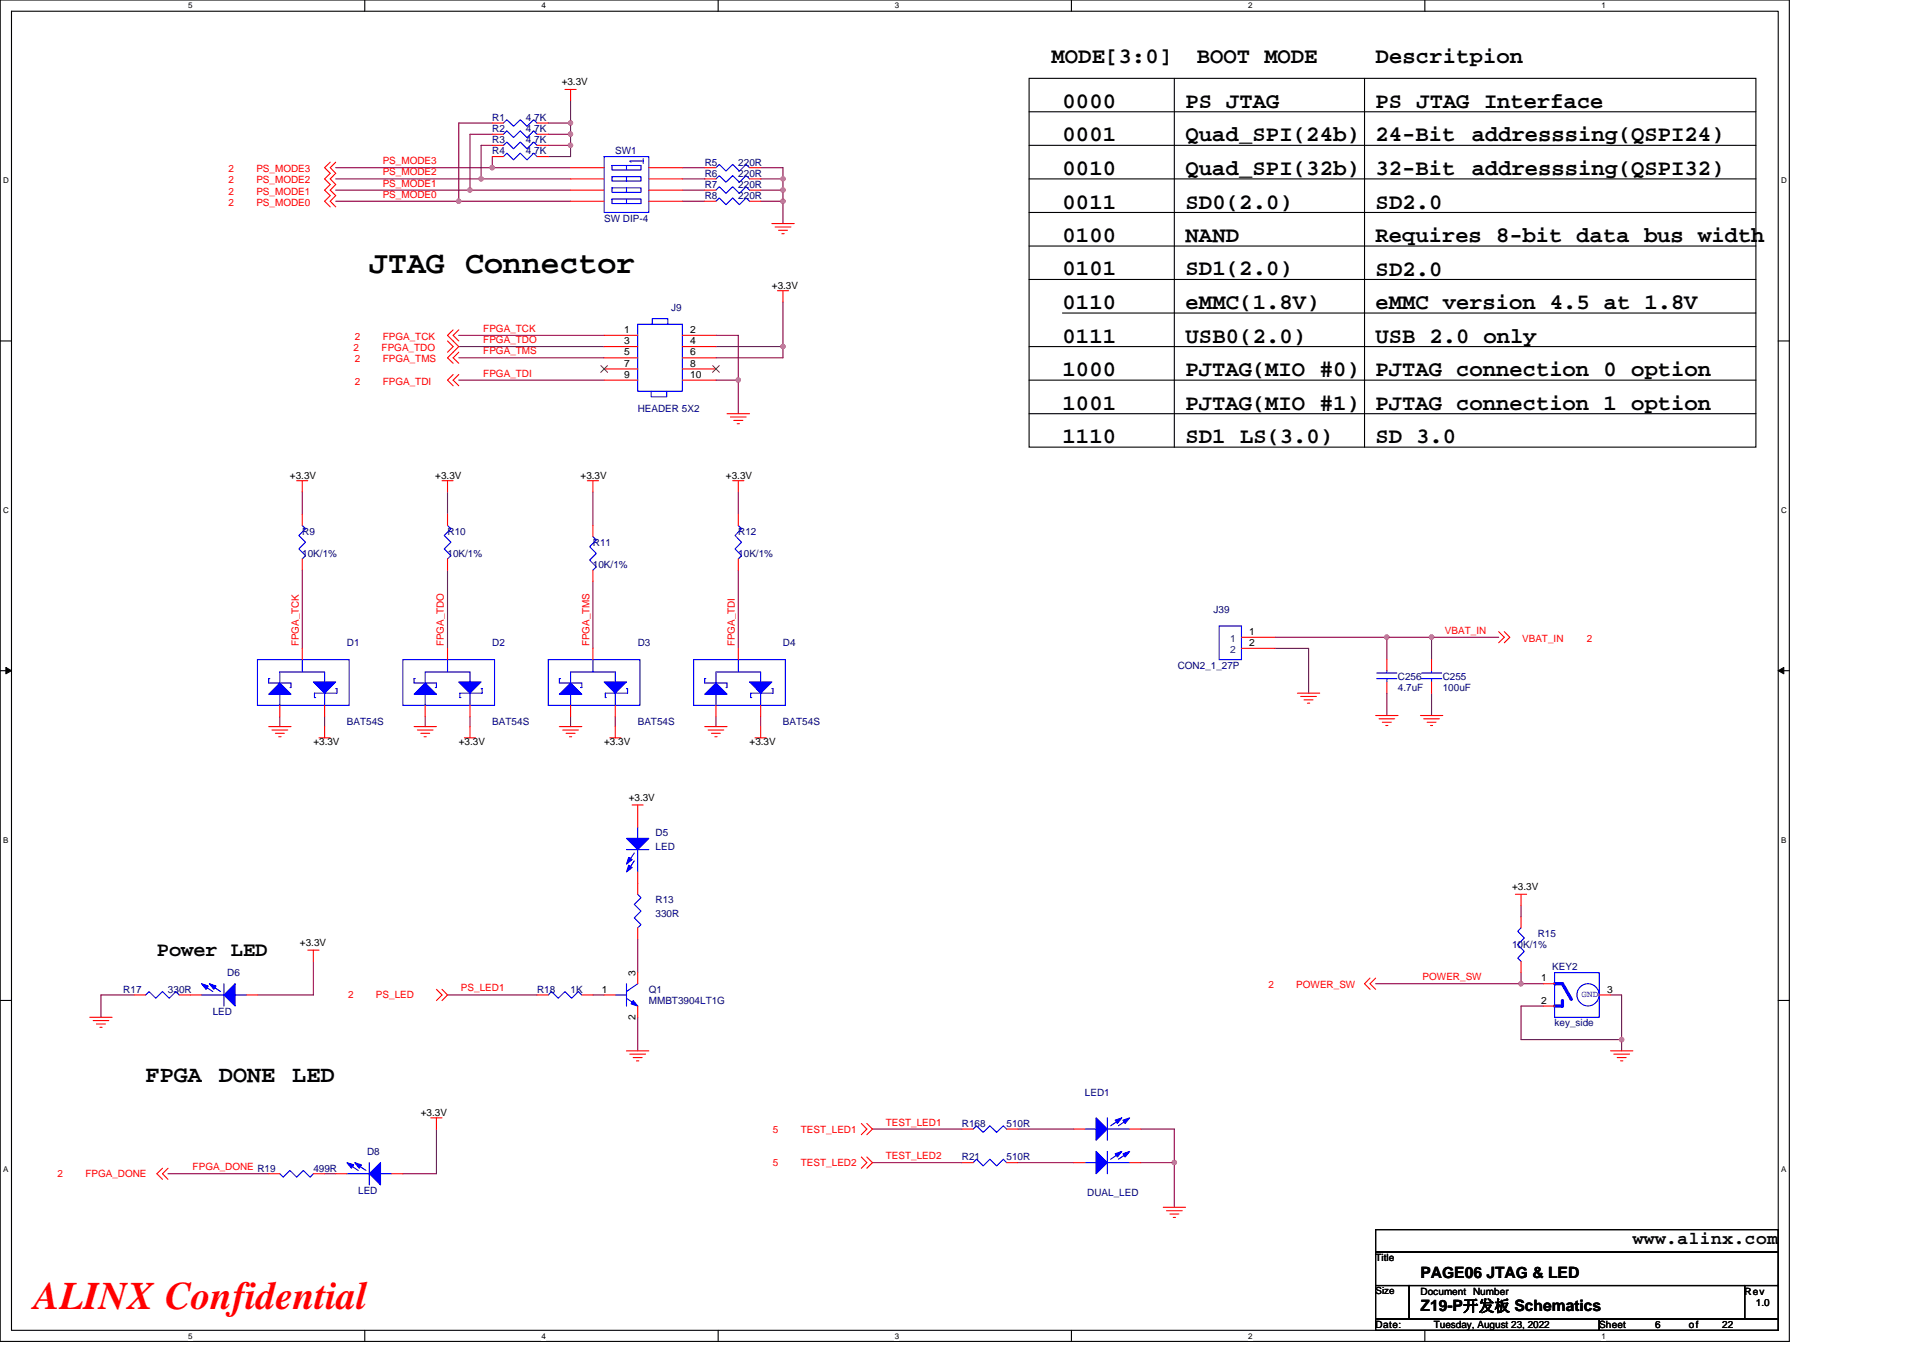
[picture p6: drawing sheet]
<svg xmlns="http://www.w3.org/2000/svg" width="297mm" height="210mm" viewBox="0 0 297 210" stroke-linecap="round" stroke-linejoin="round" font-family="sans-serif">
<path d="M0 0h276.4v207.3h-276.4zM1.8 1.7h272.9v203.8h-272.9z" fill="none" stroke="#000" stroke-width=".17"/>
<g fill="#fff">
<path d="M29.1 .2h.6v1.4h-.6z"/>
<path d="M29.1 205.7h.6v1.4h-.6z"/>
</g>
<path d="M56.3 0v1.7M56.3 205.5v1.8" fill="none" stroke="#000" stroke-width=".17"/>
<g fill="#fff">
<path d="M83.6 .2h.7v1.4h-.7z"/>
<path d="M83.6 205.7h.7v1.4h-.7z"/>
</g>
<path d="M110.9 0v1.7M110.9 205.5v1.8" fill="none" stroke="#000" stroke-width=".17"/>
<g fill="#fff">
<path d="M138.2 .2h.7v1.4h-.7z"/>
<path d="M138.2 205.7h.7v1.4h-.7z"/>
</g>
<path d="M165.5 0v1.7M165.5 205.5v1.8" fill="none" stroke="#000" stroke-width=".17"/>
<g fill="#fff">
<path d="M192.8 .2h.6v1.4h-.6z"/>
<path d="M192.8 205.7h.6v1.4h-.6z"/>
</g>
<path d="M220.1 0v1.7M220.1 205.5v1.8" fill="none" stroke="#000" stroke-width=".17"/>
<g fill="#fff">
<path d="M247.4 .2h.6v1.4h-.6z"/>
<path d="M247.4 205.7h.6v1.4h-.6z"/>
<path d="M.5 27.2h.8v1.4h-.8z"/>
<path d="M275.1 27.2h.9v1.4h-.9z"/>
<path d="M.5 78.1h.8v1.4h-.8z"/>
<path d="M275.1 78.1h.9v1.4h-.9z"/>
</g>
<path d="M0 52.7h1.8M274.7 52.7h1.7" fill="none" stroke="#000" stroke-width=".17"/>
<g fill="#fff">
<path d="M.5 129.1h.8v1.4h-.8z"/>
<path d="M275.1 129.1h.8v1.4h-.8z"/>
</g>
<path d="M0 103.6h1.8M274.7 103.6h1.7" fill="none" stroke="#000" stroke-width=".17"/>
<path d="M.9 103.1l.9 .5-.9 .5zM274.7 103.6l.8-.5v1z" fill="#000" stroke="#000" stroke-width=".15"/>
<g fill="#fff">
<path d="M.5 180h.8v1.4h-.8z"/>
<path d="M275.1 180h.8v1.4h-.8z"/>
</g>
<g fill="none" stroke="#000" stroke-width=".17">
<path d="M159 12.1h112.2v57h-112.2zM159 17.3h112.2M181.4 12.1v57M210.8 12.1v57M159 38h112.2M159 32.8h112.2M159 27.6h112.2M159 22.5h112.2M159 58.7h112.2M159 53.6h112.2M159 43.2h112.2M164.1 48.4h107.1"/>
<path d="M159 63.9h112.2M0 154.6h1.8M274.7 154.6h1.7M212.5 190h62.2v3.5h-62.2zM212.5 193.5h62.2v5.1h-62.2zM212.5 198.6h5.2v5.2h-5.2zM217.7 198.6h51.8v5.2h-51.8zM269.5 198.6h5.2v5.2h-5.2zM212.5 203.8h34.5v1.7h-34.5zM247 203.8h27.7v1.7h-27.7z"/>
</g>
<g fill="none" stroke="#800040" stroke-width=".17">
<path d="M76 19h-5.1v12.1M84.7 19h3.4M88.1 19v1.7M88.1 15.6v3.4M51.9 25.9h24.1M51.9 29.4h20.7M51.9 27.6h22.4M51.9 31.1h19M70.9 31.1h17.2M72.6 29.4h15.5M74.3 27.6h13.8M76 25.9h12.1"/>
<path d="M76 24.2v1.7M76 22.5h-1.7v5.1M76 20.7h-3.4v8.7M84.7 20.7h3.4M84.7 22.5h3.4M88.1 20.7v1.8M88.1 22.5v1.7h-3.4M105.4 31.1h3.5M105.4 29.4h3.5M105.4 27.6h3.5M105.4 25.9h3.5M117.5 27.6h3.4"/>
<path d="M117.5 25.9h3.4v1.7M117.5 31.1h3.4M117.5 29.4h3.4M120.9 31.1v3.4M120.9 29.4v1.7M120.9 27.6v1.8M70.9 51.8h22.4M70.9 58.7h22.4M70.9 55.3h22.4M70.9 53.6h22.4M110.6 53.6h10.3v1.7h-10.3M110.6 58.7h3.4"/>
<path d="M110.6 51.8h3.4v6.9M114 58.7v5.2M120.9 46.7v6.9M46.7 76v3.5M69.1 76v3.5M91.6 76v5.2M114 76v3.5M46.7 88.1v12.1M69.1 88.1v12.1M91.6 89.8v10.4M114 88.1v12.1M197 98.5h17.2"/>
<path d="M214.2 98.5h6.9v3.4M214.2 98.5v3.4M221.1 98.5h10.4M43.2 110.7v1.6M50.1 110.7v1.6M65.7 110.7v1.6M72.6 110.7v1.6M88.1 110.7v1.6M95 110.7v1.6M110.6 110.7v1.6M117.5 110.7v1.6M197 100.2h5.1v6.9"/>
<path d="M214.2 107.1v3.5M221.1 107.1v3.5M234.9 139.9v1.7M20.8 153.7h-5.2v3.5M48.4 148.5v5.2h-8.6M69.1 153.7h13.8M91.6 153.7h1.7M98.5 145.1v5.2M98.5 157.2v5.2M212.5 152h22.4M234.9 150.3v1.7M234.9 152h3.5"/>
<path d="M238.4 155.4h-3.5v5.2h15.6M248.8 153.7h1.7v6.9M67.4 174.5v6.9h-5.2M134.8 179.6h13.8M134.8 174.5h13.8M157.2 179.6h8.7M157.2 174.5h8.7M176.2 174.5h5.2v5.1M176.2 179.6h5.2M181.4 179.6v6.9M250.5 160.6v1.8M25.9 181.4h15.6"/>
<path d="M50.1 181.4h1.8"/>
</g>
<g fill="#f0f" stroke="#f0f" stroke-width=".17">
<circle cx="88.1" cy="19" r=".33"/>
<circle cx="88.1" cy="20.7" r=".34"/>
<circle cx="88.1" cy="22.5" r=".34"/>
<circle cx="76" cy="25.9" r=".34"/>
<circle cx="72.6" cy="29.4" r=".34"/>
<circle cx="74.3" cy="27.6" r=".33"/>
<circle cx="70.8" cy="31.1" r=".34"/>
<circle cx="120.9" cy="29.4" r=".34"/>
<circle cx="120.9" cy="27.6" r=".33"/>
<circle cx="120.9" cy="31.1" r=".34"/>
<circle cx="114" cy="58.7" r=".34"/>
<circle cx="120.9" cy="53.5" r=".33"/>
<circle cx="234.9" cy="152" r=".34"/>
<circle cx="250.5" cy="160.6" r=".34"/>
<circle cx="214.2" cy="98.4" r=".34"/>
<circle cx="221.1" cy="98.4" r=".34"/>
<circle cx="181.4" cy="179.6" r=".34"/>
</g>
<g fill="none" stroke="#f00" stroke-width=".17">
<path d="M76 19h1.8M82.9 19h1.8M87.3 13.8h1.7M88.1 13.8v1.8M51 25.1l-.9 .8 .9 .9-.9 .8 .9 .9-.9 .9 .9 .8-.9 .9 .9 .9M51.9 25.1l-.9 .8 .9 .9-.9 .8 .9 .9-.9 .9 .9 .8-.9 .9 .9 .9M76 22.5h1.8M76 20.7h1.8M76 24.2h1.8M82.9 22.5h1.8M82.9 20.7h1.8M82.9 24.2h1.8"/>
<path d="M88.1 25.9h5.2M88.1 27.6h5.2M88.1 29.4h5.2M88.1 31.1h5.2M100.2 25.9h5.2M100.2 27.6h5.2M100.2 29.4h5.2M100.2 31.1h5.2M108.9 25.9h1.7M108.9 27.6h1.7M108.9 29.4h1.7M108.9 31.1h1.7"/>
<path d="M115.8 25.9h1.7M115.8 27.6h1.7M115.8 29.4h1.7M115.8 31.1h1.7M119.2 34.5h3.5M119.7 35.1h2.5M120.3 35.6h1.3M120.8 36.1h.3M69.1 52.7l.9 .9-.9 .8M70 57.9l-.9 .8 .9 .9M70 51l-.9 .8 1.8 1.8-1.8 1.7 .9 .8M70.9 57.9l-.9 .8 .9 .9"/>
<path d="M70.9 54.4l-.9 .9 .9 .8M70.9 51l-.9 .8 .9 .9M93.3 51.8h5.2M93.3 53.6h5.2M93.3 55.3h5.2M93.3 57h5.2M93.3 58.7h5.2M105.4 51.8h5.2M105.4 53.6h5.2M105.4 55.3h5.2M105.4 57h5.2M105.4 58.7h5.2"/>
<path d="M120.1 44.9h1.7M120.9 44.9v1.8M45.8 74.3h1.7M46.7 74.3v1.7M46.7 79.5v1.7M68.3 74.3h1.7M69.1 74.3v1.7M69.1 79.5v1.7M90.7 74.3h1.8M91.6 74.3v1.7M112.3 63.9h3.5M112.8 64.4h2.4"/>
<path d="M113.2 74.3h1.7M113.3 65h1.4M113.9 65.5h.3M114 74.3v1.7M114 79.5v1.7M46.7 86.4v1.7M69.1 86.4v1.7M91.6 81.2v1.7M91.6 88.1v1.7M114 86.4v1.7M191.8 98.5h5.2M231.5 97.6l.9 .9-.9 .8"/>
<path d="M232.4 97.6l.8 .9-.8 .8M41.5 112.3h3.5M42 112.8h2.4M42.5 113.3h1.4M43 113.8h.4M43.2 109v1.7M46.7 100.2v1.7M49.3 114h1.7M50.1 112.3v1.7M50.1 109v1.7M64 112.3h3.4M64.5 112.8h2.4"/>
<path d="M65 113.3h1.4M65.5 113.8h.3M65.7 109v1.7M69.1 100.2v1.7M71.7 114h1.7M72.6 112.3v1.7M72.6 109v1.7M86.4 112.3h3.5M86.9 112.8h2.4M87.4 113.3h1.4M88 113.8h.3M88.1 109v1.7"/>
<path d="M91.6 100.2v1.7M94.2 114h1.7M95 109v1.7M95 112.3v1.7M108.9 112.3h3.4M109.4 112.8h2.4M109.9 113.3h1.4M110.4 113.8h.4M110.6 109v1.7M114 100.2v1.7M116.6 114h1.8M117.5 112.3v1.7"/>
<path d="M117.5 109v1.7M191.8 100.2h5.2M200.4 107.1h3.5M200.9 107.6h2.4M201.4 108.1h1.4M201.9 108.6h.4M212.5 110.6h3.4M213 111.1h2.4M213.5 111.6h1.4M214.1 112.1h.3M214.2 101.9v1.7M214.2 105.4v1.7"/>
<path d="M219.4 110.6h3.5M219.9 111.1h2.4M220.4 111.6h1.4M221 112.1h.3M221.1 101.9v1.7M221.1 105.4v1.7M97.6 124.4h1.8M98.5 124.4v3.4M98.5 134.7v3.5M234.1 138.2h1.7M234.9 138.2v1.7M13.9 157.2h3.4"/>
<path d="M14.4 157.7h2.4M14.9 158.2h1.4M15.4 158.7h.4M20.8 153.7h1.7M27.7 153.7h3.4M38.1 153.7h1.7M47.5 146.8h1.8M48.4 146.8v1.7M67.4 152.9l.9 .8-.9 .9M68.3 152.9l.8 .8-.8 .9M82.9 153.7h1.8M89.9 153.7h1.7"/>
<path d="M93.3 153.7h1.7M98.5 155.4v1.8M98.5 150.3v1.7M98.5 143.4v1.7M211.6 151.1l-.8 .9 .8 .9M212.5 151.1l-.9 .9 .9 .9M234.9 148.5v1.8M234.9 141.6v1.8M238.4 152h1.7M238.4 155.4h1.7M247 153.7h1.8M66.5 172.7h1.8"/>
<path d="M67.4 172.7v1.8M96.8 162.4h3.4M97.3 162.9h2.4M97.8 163.4h1.4M98.3 163.9h.4M133.1 173.6l.8 .9-.8 .8M133.1 178.8l.8 .8-.8 .9M133.9 173.6l.9 .9-.9 .8M133.9 178.8l.9 .8-.9 .9M148.6 174.5h1.7M148.6 179.6h1.7M155.5 174.5h1.7"/>
<path d="M155.5 179.6h1.7M165.9 174.5h1.7M165.9 179.6h1.7M174.5 174.5h1.7M174.5 179.6h1.7M248.8 162.4h3.4M249.3 162.9h2.4M249.8 163.4h1.4M250.3 163.9h.4M25.1 180.5l-.9 .9 .9 .8M25.9 180.5l-.8 .9 .8 .8M41.5 181.4h1.7"/>
<path d="M48.4 181.4h1.7M51.9 181.4h1.7M60.5 181.4h1.7M179.7 186.5h3.4M180.2 187.1h2.4M180.7 187.6h1.4M181.2 188.1h.4"/>
</g>
<g fill="#00f" stroke="#00f" stroke-width=".17">
<path d="M57 181.4l1.8-1.8v3.5z" fill-rule="evenodd"/>
<path d="M54.8 179.6l1 .4-.3 .5z" fill-rule="evenodd"/>
<path d="M53.6 179.6l1 .4-.3 .5z" fill-rule="evenodd"/>
<path d="M65.7 105.5l1.7 1.8h-3.4z" fill-rule="evenodd"/>
<path d="M70.9 105.4h3.4l-1.7 1.7z" fill-rule="evenodd"/>
<path d="M88.1 105.5l1.8 1.8h-3.5z" fill-rule="evenodd"/>
<path d="M93.3 105.4h3.5l-1.8 1.7z" fill-rule="evenodd"/>
<path d="M43.2 105.5l1.8 1.8h-3.5z" fill-rule="evenodd"/>
<path d="M48.4 105.4h3.5l-1.8 1.7z" fill-rule="evenodd"/>
<path d="M97.8 154.6l.7 .8-1-.3z" fill-rule="evenodd"/>
<path d="M110.6 105.5l1.7 1.8h-3.4z" fill-rule="evenodd"/>
<path d="M115.8 105.4h3.4l-1.7 1.7z" fill-rule="evenodd"/>
<path d="M96.8 129.5h3.4l-1.7 1.8z" fill-rule="evenodd"/>
<path d="M97.1 132.5l.5 .3-.8 .7z" fill-rule="evenodd"/>
<path d="M97.1 133.7l.5 .3-.8 .7z" fill-rule="evenodd"/>
<path d="M169.3 172.7l1.7 1.8-1.7 1.7z" fill-rule="evenodd"/>
<path d="M173.5 173.1l1-.4-.7 .9z" fill-rule="evenodd"/>
<path d="M169.3 177.9l1.7 1.7-1.7 1.8z" fill-rule="evenodd"/>
<path d="M172.3 173.1l1-.4-.7 .9z" fill-rule="evenodd"/>
<path d="M172.3 178.3l1-.4-.7 .9z" fill-rule="evenodd"/>
<path d="M173.5 178.3l1-.4-.7 .9z" fill-rule="evenodd"/>
<path d="M34.6 153.7l1.7-1.7v3.4z" fill-rule="evenodd"/>
<path d="M32.3 152l1.1 .4-.4 .5z" fill-rule="evenodd"/>
<path d="M31.1 152l1.1 .4-.4 .5z" fill-rule="evenodd"/>
</g>
<g fill="none" stroke="#00f" stroke-width=".17">
<path d="M77.8 19l.5-.5 1 1 1.1-1 1 1 1-1 .5 .5M77.8 22.5l.5-.6 1 1.1 1.1-1.1 1 1.1 1-1.1 .5 .6M77.8 20.7l.5-.5 1 1.1 1.1-1.1 1 1.1 1-1.1 .5 .5M77.8 24.2l.5-.5 1 1 1.1-1 1 1 1-1 .5 .5M93.3 24.2h6.9v8.6h-6.9zM94.5 25.6h4.5v.7h-4.5zM94.5 27.3h4.5v.7h-4.5zM94.5 29h4.5v.7h-4.5zM94.5 30.8h4.5v.7h-4.5zM96.8 25.6v.7M96.8 27.3v.7M96.8 29v.7"/>
<path d="M96.8 30.8v.7M99.4 24.5v.7M99.4 24.9h-2.1l.2 .2M110.6 25.9l.5-.5 1 1 1.1-1 1 1 1-1 .6 .5M110.6 27.6l.5-.5 1 1.1 1.1-1.1 1 1.1 1-1.1 .6 .5M110.6 29.4l.5-.5 1 1 1.1-1 1 1 1-1 .6 .5M110.6 31.1l.5-.5 1 1 1.1-1 1 1 1-1 .6 .5M98.5 50.1h6.9v10.4h-6.9zM100.8 50.1v-.9h2.4v.9M100.6 60.5v.8h2.4v-.8M46.7 81.2l.5 .5-1 1 1 1.1-1 1 1 1.1-.5 .5M69.1 81.2l.6 .5-1.1 1 1.1 1.1-1.1 1 1.1 1.1-.6 .5"/>
<path d="M91.6 82.9l.5 .5-1 1.1 1 1-1 1.1 1 1-.5 .5M114 81.2l.6 .5-1.1 1 1.1 1.1-1.1 1 1.1 1.1-.6 .5M188.3 96.7h3.5v5.2h-3.5zM39.8 101.9h14.1v7.1h-14.1zM41.7 104.9h-.2v.6h3.5v.7h-.2M43.2 107.3v1.7M46.7 101.9v1.9M50.1 105.4v-1.6h-6.9v1.7M50.1 107.1v1.9M51.9 106.4h.1v.7h-3.4v.7h.2M62.2 101.9h14.2v7.1h-14.2zM64.1 104.9h-.1v.6h3.4v.7h-.2"/>
<path d="M65.7 107.3v1.7M69.1 101.9v1.9M72.6 105.4v-1.6h-6.9v1.7M72.6 107.1v1.9M74.3 106.4h.2v.7h-3.5v.7h.2M84.7 101.9h14.1v7.1h-14.1zM86.6 104.9h-.2v.6h3.5v.7h-.2M88.1 107.3v1.7M91.6 101.9v1.9M95 105.4v-1.6h-6.9v1.7M95 107.1v1.9M96.8 106.4h.1v.7h-3.4v.7h.2"/>
<path d="M107.1 101.9h14.2v7.1h-14.2zM109 104.9h-.1v.6h3.4v.7h-.2M110.6 107.3v1.7M114 101.9v1.9M117.5 105.4v-1.6h-6.9v1.7M117.5 107.1v1.9M119.2 106.4h.2v.7h-3.5v.7h.2M212.7 104.9h3.1M212.7 104h3.1M214.2 103.6v.4M214.2 104.9v.5M219.6 104.9h3.1"/>
<path d="M219.6 104h3.1M221.1 103.6v.4M221.1 104.9v.5M96.8 131.3h3.4M98 131.8l-1.1 1.5M98 133l-1.1 1.6M98.5 138.2l.5 .5-1 1 1 1.1-1 1 1 1.1-.5 .5M98.5 127.8v1.7M98.5 131.3v3.4M22.5 153.7l.5-.5 1.1 1 1-1 1 1 1.1-1 .5 .5M31.1 153.7h3.5M31.3 152.2l1.6 1"/>
<path d="M32.5 152.2l1.6 1M34.6 152v3.4M36.3 153.7h1.8M84.7 153.7l.5-.5 1 1 1.1-1 1 1 1-1 .6 .5M95 153.7h1.8M96.8 152v3.4M96.8 154.2l1.7 1.2M98.5 152l-1.7 1.2M234.9 143.4l-.5 .5 1.1 1-1.1 1.1 1.1 1-1.1 1 .5 .5M240.1 150.3h6.9v6.9h-6.9zM53.8 179.8l1.5 1M55 179.8l1.5 1"/>
<path d="M57 179.6v3.5M150.3 174.5l.5-.6 1.1 1.1 1-1.1 1 1.1 1.1-1.1 .5 .6M150.3 179.6l.5-.5 1.1 1 1-1 1 1 1.1-1 .5 .5M167.6 174.5h1.7M167.6 179.6h1.7M171 172.7v3.5M171 174.5h3.5M171 177.9v3.5M171 179.6h3.5M173.1 172.9l-1.5 1M173.1 178.1l-1.5 1M174.3 172.9l-1.5 1"/>
<path d="M174.3 178.1l-1.5 1M43.2 181.4l.5 .5 1.1-1.1 1 1.1 1.1-1.1 1 1.1 .5-.5M53.6 181.4h3.4M58.8 181.4h1.7"/>
<circle cx="245.3" cy="153.7" r="1.71"/>
</g>
<path d="M92.8 56.5l1 1M93.8 56.5l-1 1M110.1 56.5l1 1M111.1 56.5l-1 1" fill="none" stroke="#804000" stroke-width=".15"/>
<path d="M240.1 152h1.2l1.4 2.4M241.3 154.6v.8h-1.2" fill="none" stroke="#00f" stroke-width=".51"/>
<text font-size="6" fill="#f00" x="5.2" y="202.3">ALINX Confidential</text>
<text font-size="4.9" x="57" y="42.1">JTAG Connector</text>
<g font-size="3.6">
<text x="22.5" y="167.1">FPGA</text>
<text x="33.8" y="167.1">DONE</text>
<text x="45.1" y="167.1">LED</text>
</g>
<g font-size="3.4">
<text x="162.4" y="9.8">MODE[3:0]</text>
<text x="184.9" y="9.8">BOOT MODE</text>
<text x="212.5" y="9.8">Descritpion</text>
<text x="164.1" y="16.7">0000</text>
<text x="183.1" y="16.7">PS JTAG</text>
<text x="212.5" y="16.7">PS JTAG Interface</text>
<text x="164.1" y="21.8">0001</text>
<text x="183.1" y="21.8">Quad_SPI(24b)</text>
<text x="212.5" y="21.8">24-Bit</text>
<text x="227.3" y="21.8">addresssing(QSPI24)</text>
<text x="164.1" y="27">0010</text>
<text x="183.1" y="27">Quad_SPI(32b)</text>
<text x="212.5" y="27">32-Bit</text>
<text x="227.3" y="27">addresssing(QSPI32)</text>
<text x="164.1" y="32.2">0011</text>
<text x="183.1" y="32.2">SD0(2.0)</text>
<text x="212.5" y="32.2">SD2.0</text>
<text x="164.1" y="37.4">0100</text>
<text x="183.1" y="37.4">NAND</text>
<text x="212.5" y="37.4">Requires 8-bit data bus width</text>
<text x="164.1" y="47.8">0110</text>
<text x="164.1" y="42.6">0101</text>
<text x="183.1" y="42.6">SD1(2.0)</text>
<text x="183.1" y="47.8">eMMC(1.8V)</text>
<text x="212.5" y="47.8">eMMC version 4.5 at 1.8V</text>
<text x="212.5" y="42.6">SD2.0</text>
<text x="164.1" y="52.9">0111</text>
<text x="183.1" y="52.9">USB0(2.0)</text>
<text x="212.5" y="52.9">USB 2.0 only</text>
<text x="164.1" y="58.1">1000</text>
<text x="183.1" y="58.1">PJTAG(MIO #0)</text>
<text x="212.5" y="58.1">PJTAG connection 0 option</text>
<text x="164.1" y="63.3">1001</text>
<text x="183.1" y="63.3">PJTAG(MIO #1)</text>
<text x="212.5" y="63.3">PJTAG connection 1 option</text>
<text x="164.1" y="68.5">1110</text>
<text x="183.1" y="68.5">SD1 LS(3.0)</text>
<text x="212.5" y="68.5">SD 3.0</text>
</g>
<text font-size="3.2" x="24.2" y="147.7">Power LED</text>
<text font-size="2.8" x="252.2" y="192.3">www.alinx.com</text>
<g font-size="2.4">
<text x="219.4" y="197.4">PAGE06 JTAG &amp; LED</text>
<text x="219.4" y="202.6">Z19-P开发板 Schematics</text>
</g>
<g font-size="1.5">
<text x="86.8" y="13.1">+3.3V</text>
<text x="119.2" y="44.6">+3.3V</text>
<text x="96.4" y="51.5">1</text>
<text x="96.4" y="53.2">3</text>
<text x="106.6" y="51.5">2</text>
<text x="106.6" y="53.2">4</text>
<text x="96.4" y="54.9">5</text>
<text x="96.4" y="56.6">7</text>
<text x="96.4" y="58.4">9</text>
<text x="106.6" y="54.9">6</text>
<text x="106.6" y="56.6">8</text>
<text x="106.6" y="58.4">10</text>
<text x="44.8" y="74">+3.3V</text>
<text x="67.2" y="74">+3.3V</text>
<text x="89.7" y="74">+3.3V</text>
<text x="112.1" y="74">+3.3V</text>
<text x="193" y="98.1">1</text>
<text x="193" y="99.8">2</text>
<text x="48.4" y="115.1">+3.3V</text>
<text x="70.9" y="115.1">+3.3V</text>
<text x="93.3" y="115.1">+3.3V</text>
<text x="115.8" y="115.1">+3.3V</text>
<text x="97.1" y="123.7">+3.3V</text>
<text x="233.6" y="137.5">+3.3V</text>
<text x="46.3" y="146.1">+3.3V</text>
<text x="92.9" y="153.4">1</text>
<text x="98.1" y="150.8" transform="rotate(-90 98.1 150.8)">3</text>
<text x="238" y="151.6">1</text>
<text x="238" y="155.1">2</text>
<text x="248.2" y="153.4">3</text>
<text x="98.1" y="157.5" transform="rotate(-90 98.1 157.5)">2</text>
<text x="65" y="172.4">+3.3V</text>
<text x="212.5" y="194.9">Title</text>
<text x="212.5" y="200">Size</text>
<text x="219.4" y="200">Document Number</text>
<text x="269.5" y="200">Rev</text>
<text x="271.2" y="201.8">1.0</text>
<text x="212.5" y="205.2">Date:</text>
<text x="221.5" y="205.2">Tuesday, August 23, 2022</text>
<text x="247" y="205.2">Sheet</text>
<text x="255.7" y="205.2">6</text>
<text x="260.9" y="205.2">of</text>
<text x="266" y="205.2">22</text>
</g>
<g font-size="1.5" fill="#000080">
<text x="76" y="18.7">R1</text>
<text x="76" y="22.1">R3</text>
<text x="76" y="20.4">R2</text>
<text x="76" y="23.9">R4</text>
<text x="81.2" y="18.7">4.7K</text>
<text x="81.2" y="22.1">4.7K</text>
<text x="81.2" y="20.4">4.7K</text>
<text x="81.2" y="23.9">4.7K</text>
<text x="95" y="23.9">SW1</text>
<text x="108.9" y="25.6">R5</text>
<text x="108.9" y="27.3">R6</text>
<text x="108.9" y="29">R7</text>
<text x="114" y="25.6">220R</text>
<text x="114" y="27.3">220R</text>
<text x="114" y="29">220R</text>
<text x="93.3" y="34.2">SW DIP-4</text>
<text x="108.9" y="30.8">R8</text>
<text x="114" y="30.8">220R</text>
<text x="103.7" y="48">J9</text>
<text x="98.5" y="63.6">HEADER 5X2</text>
<text x="46.7" y="82.6">R9</text>
<text x="69.1" y="82.6">R10</text>
<text x="114" y="82.6">R12</text>
<text x="46.7" y="86">10K/1%</text>
<text x="69.1" y="86">10K/1%</text>
<text x="91.6" y="84.3">R11</text>
<text x="91.6" y="87.8">10K/1%</text>
<text x="114" y="86">10K/1%</text>
<text x="187.4" y="94.7">J39</text>
<text x="53.6" y="99.9">D1</text>
<text x="76" y="99.9">D2</text>
<text x="98.5" y="99.9">D3</text>
<text x="120.9" y="99.9">D4</text>
<text x="181.9" y="103.3">CON2_1_27P</text>
<text x="215.9" y="105">C256</text>
<text x="215.9" y="106.8">4.7uF</text>
<text x="222.9" y="105">C255</text>
<text x="222.9" y="106.8">100uF</text>
<text x="53.6" y="112">BAT54S</text>
<text x="76" y="112">BAT54S</text>
<text x="98.5" y="112">BAT54S</text>
<text x="120.9" y="112">BAT54S</text>
<text x="101.3" y="129.2">D5</text>
<text x="101.3" y="131.3">LED</text>
<text x="101.3" y="139.6">R13</text>
<text x="101.3" y="141.6">330R</text>
<text x="233.6" y="146.5">10K/1%</text>
<text x="237.5" y="144.8">R15</text>
<text x="239.8" y="149.9">KEY2</text>
<text x="19" y="153.4">R17</text>
<text x="25.9" y="153.4">330R</text>
<text x="35.1" y="150.8">D6</text>
<text x="82.9" y="153.4">R18</text>
<text x="88.1" y="153.4">1K</text>
<text x="100.2" y="153.4">Q1</text>
<text x="100.2" y="155.1">MMBT3904LT1G</text>
<text x="32.9" y="156.8">LED</text>
<text x="240.1" y="158.6">key_side</text>
<text x="167.6" y="169.3">LED1</text>
<text x="56.7" y="178.4">D8</text>
<text x="148.6" y="174.1">R168</text>
<text x="148.6" y="179.3">R21</text>
<text x="155.5" y="174.1">510R</text>
<text x="155.5" y="179.3">510R</text>
<text x="48.4" y="181">499R</text>
<text x="55.3" y="184.5">LED</text>
<text x="167.9" y="184.8">DUAL_LED</text>
</g>
<g font-size="1.5" fill="#f00">
<text x="35.3" y="26.6">2</text>
<text x="35.3" y="28.3">2</text>
<text x="39.6" y="26.6">PS_MODE3</text>
<text x="39.6" y="28.3">PS_MODE2</text>
<text x="59.1" y="25.4">PS_MODE3</text>
<text x="59.1" y="28.8">PS_MODE1</text>
<text x="59.1" y="27.1">PS_MODE2</text>
<text x="35.3" y="30.1">2</text>
<text x="35.3" y="31.8">2</text>
<text x="39.6" y="30.1">PS_MODE1</text>
<text x="39.6" y="31.8">PS_MODE0</text>
<text x="59.1" y="30.5">PS_MODE0</text>
<text x="54.8" y="52.5">2</text>
<text x="59.1" y="52.5">FPGA_TCK</text>
<text x="74.7" y="51.3">FPGA_TCK</text>
<text x="74.7" y="53">FPGA_TDO</text>
<text x="54.6" y="54.3">2</text>
<text x="54.8" y="59.4">2</text>
<text x="54.8" y="56">2</text>
<text x="58.9" y="54.3">FPGA_TDO</text>
<text x="59.1" y="59.4">FPGA_TDI</text>
<text x="59.1" y="56">FPGA_TMS</text>
<text x="74.7" y="58.2">FPGA_TDI</text>
<text x="74.7" y="54.7">FPGA_TMS</text>
<text x="46.1" y="99.8" transform="rotate(-90 46.1 99.8)">FPGA_TCK</text>
<text x="68.6" y="99.8" transform="rotate(-90 68.6 99.8)">FPGA_TDO</text>
<text x="91" y="99.8" transform="rotate(-90 91 99.8)">FPGA_TMS</text>
<text x="113.5" y="99.8" transform="rotate(-90 113.5 99.8)">FPGA_TDI</text>
<text x="223.2" y="97.9">VBAT_IN</text>
<text x="235.1" y="99.2">VBAT_IN</text>
<text x="245.1" y="99.2">2</text>
<text x="53.8" y="154.3">2</text>
<text x="58.1" y="154.3">PS_LED</text>
<text x="71.2" y="153.2">PS_LED1</text>
<text x="195.9" y="152.7">2</text>
<text x="200.2" y="152.7">POWER_SW</text>
<text x="219.7" y="151.4">POWER_SW</text>
<text x="136.8" y="173.9">TEST_LED1</text>
<text x="119.4" y="175">5</text>
<text x="123.7" y="175">TEST_LED1</text>
<text x="136.8" y="179.1">TEST_LED2</text>
<text x="8.9" y="181.9">2</text>
<text x="13.2" y="181.9">FPGA_DONE</text>
<text x="29.8" y="180.8">FPGA_DONE R19</text>
<text x="119.4" y="180.2">5</text>
<text x="123.7" y="180.2">TEST_LED2</text>
</g>
<g font-size="1.5" fill="#004080">
<text x="190" y="99.2">1</text>
<text x="190" y="100.9">2</text>
</g>
<text font-size="1.4" fill="#00f" x="244.3" y="154">GND</text>
<g font-size="1.2">
<text x="29.1" y="1.3">5</text>
<text x="83.6" y="1.3">4</text>
<text x="138.2" y="1.3">3</text>
<text x="192.8" y="1.3">2</text>
<text x="247.4" y="1.3">1</text>
<text x=".5" y="28.3">D</text>
<text x="275.1" y="28.3">D</text>
<text x=".5" y="79.2">C</text>
<text x="275.1" y="79.2">C</text>
<text x=".5" y="130.2">B</text>
<text x="275.1" y="130.2">B</text>
<text x=".5" y="181.1">A</text>
<text x="275.1" y="181.1">A</text>
<text x="29.1" y="206.8">5</text>
<text x="83.6" y="206.8">4</text>
<text x="138.2" y="206.8">3</text>
<text x="192.8" y="206.8">2</text>
<text x="247.4" y="206.8">1</text>
</g>
</svg>
